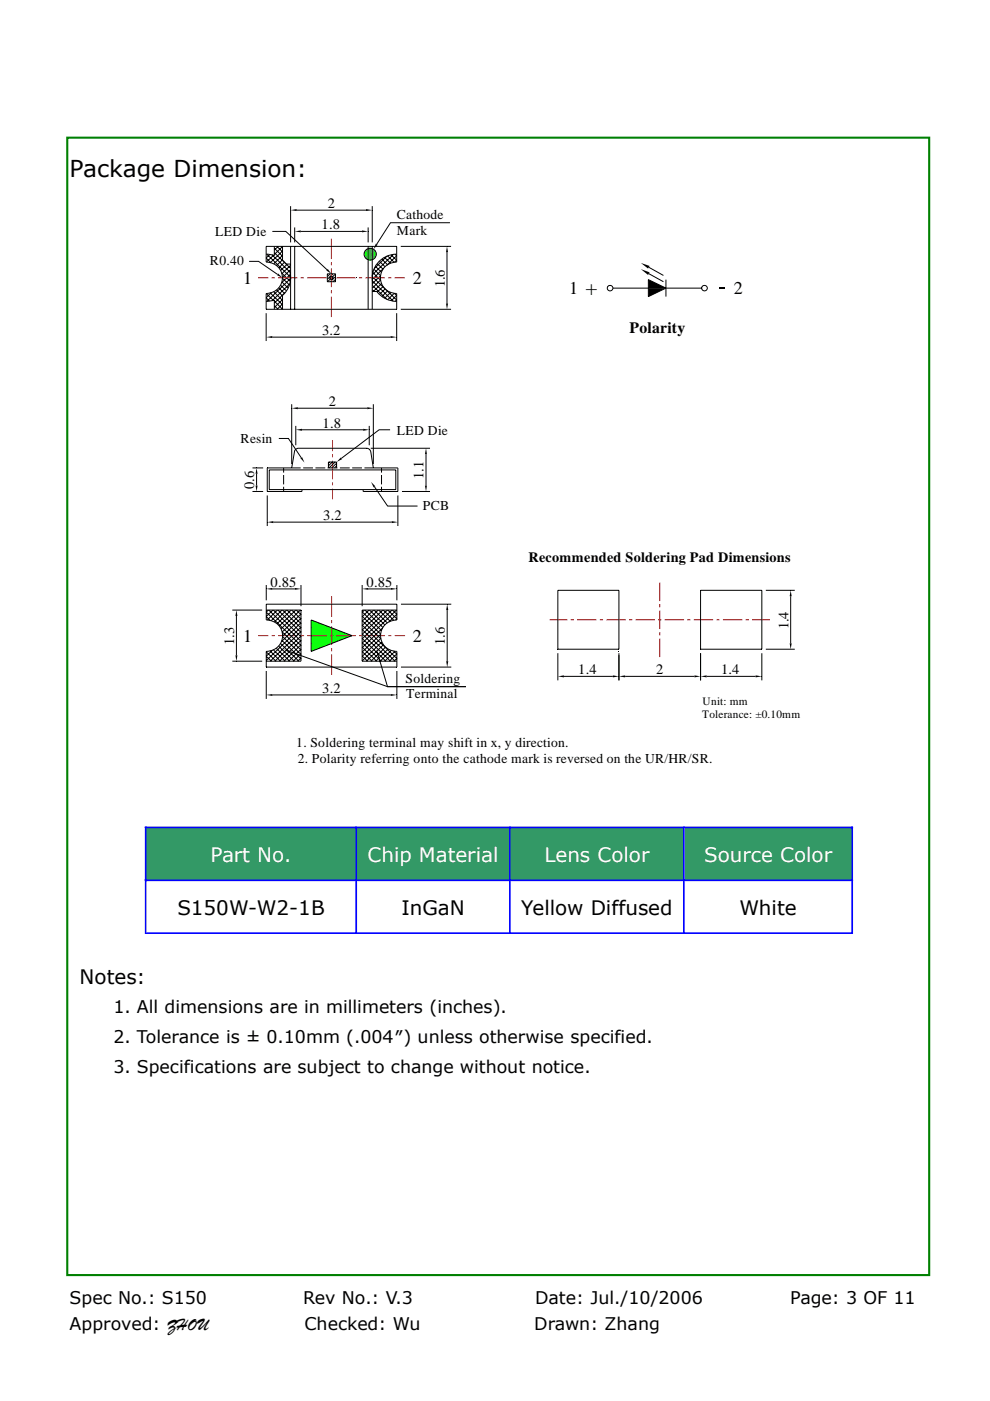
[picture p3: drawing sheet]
<svg xmlns="http://www.w3.org/2000/svg" width="210mm" height="297mm" viewBox="0 0 210 297" stroke-linecap="round" stroke-linejoin="round" font-family="sans-serif">
<path d="M14.3 29.2h182.8v241.1h-182.8z" fill="none" stroke="#008000" stroke-width=".44"/>
<g fill="none" stroke="#000" stroke-width=".21">
<path d="M60.2 99.2v1M78.6 95h12.6M80.9 99.2v1M90.4 96.3v6.7M56.7 105.1v6.4M58 110.7h25.1M60.2 100.7v2M60.2 103.2v1M80.9 100.7v2M80.9 103.2v1M84.4 105.1v6.4M85.3 104.2h5.9"/>
<path d="M56.5 124v3.3M57.8 124.9h4.7M63.8 124v4.5M76.8 124v4.5M78.1 124.9h4.8M84.2 124v3.3"/>
</g>
<path d="M90.4 95l.2 1.3h-.5zM56.7 110.7l1.3-.2v.4zM83.1 110.5l1.3 .2-1.3 .2zM90.1 103h.5l-.2 1.2zM56.5 124.9l1.3-.2v.4zM62.5 124.7l1.3 .2-1.3 .2zM76.8 124.9l1.3-.2v.4zM82.9 124.7l1.3 .2-1.3 .2z" fill="#000"/>
<g fill="#0f0">
<path d="M66 131.4l4.3 1.7h-4.3z"/>
<path d="M66 133.1l4.3 1.7h-4.3z"/>
<path d="M66 133.1h4.3v1.7z"/>
<path d="M70.3 133.1l4.4 1.7h-4.4z"/>
</g>
<path d="M66 134.8h8.7" fill="none" stroke="#0f0" stroke-width=".21"/>
<g fill="#0f0">
<path d="M66 134.8l4.3 1.6h-4.3z"/>
<path d="M66 134.8h4.3v1.6z"/>
<path d="M70.3 134.8h4.4l-4.4 1.6z"/>
<path d="M66 136.4h4.3l-4.3 1.7z"/>
</g>
<g fill="none" stroke="#f00" stroke-width=".21">
<path d="M54.7 58.9h2.2M57.6 58.9h.7M59 58.9h4.1M63.8 58.9h.7M65.2 58.9h4.1M70 58.9h.7M70.3 50.6v4.3M70.3 55.6v.7M70.3 56.9v4M71.3 58.9h4.1M76.1 58.9h.7M77.5 58.9h4.1"/>
<path d="M82.3 58.9h.7M83.7 58.9h2.2M70.3 61.6v.6M70.3 62.9v4.3M70.5 93.4v2.3M70.5 96.3v.7M70.5 97.6v4M70.5 102.3v.6M70.5 103.6v2.3M54.7 134.8h2.2M57.6 134.8h.7M59 134.8h4.1"/>
<path d="M63.8 134.8h.7M65.2 134.8h4.1M70 134.8h.7M70.3 126.4v4.4M70.3 131.5v.6M70.3 132.8v4M70.3 137.4v.7M70.3 138.7v4.4M71.4 134.8h4.1M76.2 134.8h.7M77.5 134.8h4.2M82.4 134.8h.6"/>
<path d="M83.7 134.8h2.2"/>
</g>
<g fill="none" stroke="#000" stroke-width=".21">
<path d="M52.8 55.4h2l4 2.8M56.5 55.6v-3.4h27.6v3.4M56.5 54.7l1 1M56.6 53.9l5 4.9M57.2 54l-.7 .7M57.7 54l3.8 3.7M58 54.1l-1.5 1.5M58.2 53.6l2.5 2.4M58.2 52.6l1.7 1.7M58.7 52.2l1.2 1.2M59 52.2l-.8 .8M59.7 52.2l.2 .2"/>
<path d="M59.8 57.9l1.8 1.8M59.8 59.8l1.3 1.3M59.9 59l1.5 1.4M59.9 52.3l-1.7 1.7M59.9 53.2l-2.5 2.5M59.9 54.2l-1.8 1.7M59.9 55.1l-1.3 1.2M60.3 55.6l-1.2 1.2M60.7 56l.9 .9M60.9 56l-1.4 1.3M61.6 58.1l-1.9 1.8M61.6 56.2l-1.8 1.8"/>
<path d="M61.6 57.2l-1.7 1.6M61.6 59l-5 4.9M61.6 43.7v7.7M61.6 52.2v13.4M62.5 48.2v3.2M62.5 52.2v13.4M62.9 44.6h14.7M63.8 49.1h13M69.4 58.1h1.8v1.6h-1.8zM69.4 58.1h.1M70 58.1l-.6 .6M70.1 59.2l-.6 .5"/>
<path d="M70.6 58.1l-1.2 1.1M71.2 58.1l-.7 .6M71.2 58.7l-1.2 1M71.2 59.2l-.6 .5M78.1 48.2v3.2M79 43.7v7.7M79 58.6l5.1 5M79 59.6l4.4 4.2M79.1 57.8l1.6 1.6-1.7 1.7M79.3 57.1l1.4 1.3M79.6 56.5l1.3 1.2M80 55.9l1.2 1.2"/>
<path d="M80.5 55.4l1.2 1.2M80.7 58.5l-1.6 1.5M81 54.9l1.2 1.2M81.4 56.9l-2.4 2.3M81.5 54.6l1.3 1.2M82.1 54.3l-2.7 2.7M82.2 54.3l1.4 1.3M82.9 54l1.2 1.2M83.5 53.9l-4.5 4.4M83.8 53.9l.3 .3-2.1 2.1M84.1 55.1l-.4 .5M85 52.2h10.7"/>
<path d="M94.8 53.5v10.8M95.4 47.2h-12.6l-2.9 4.6M56.5 66.4v5.9M56.5 63.1l.7 .7M57.3 62.1l2.6 2.5M57.6 62.1l-1.1 1M57.8 71.5h25M58 61.8l1.9 1.9M58.2 64.8l.8 .8M58.2 63.9l1.7 1.7M58.6 61.5l1.3 1.2M59.1 61l1.2 1.2"/>
<path d="M59.5 60.5l1.3 1.2M59.9 63.5l-1.7 1.7M59.9 64.5l-1.1 1.1M59.9 65.4l-.2 .2M60.5 62l-2.3 2.3M61.5 60.2l-3.8 3.5M79 60.2h.1M79 61.4l.4 .4M79 60.5l3 3M80.9 60.1l-1.7 1.7M81.3 60.7l-1.3 1.2M81.7 61.3l-1.2 1.1"/>
<path d="M82.2 61.7l-1.2 1.2M82.9 62l-1.3 1.2M84.1 62.2v3.4h-27.6v-3.4l1.5 1.5M84.1 62.7l-.5-.5-1.4 1.3M84.1 62.6l-1.1 1.2M84.1 63.6l-.3 .3M84.1 66.4v5.9M85 65.6h10.7M56.7 99.2h7.1M64.3 99.2h2.1M66.9 99.2h2.1M69.5 99.2h2.1"/>
<path d="M72.1 99.2h2.1M74.7 99.2h2.1M77.3 99.2h7.1M64.1 103.8v.4M77 103.8v.4M56.5 131.4a3.3 3.3 0 0 1 3.4 3.4 3.3 3.3 0 0 1-3.4 3.3M61.4 138.1l20.8 7.5h16.6h-16.6l-2-6.7M66 131.4l8.7 3.4-8.7 3.3zM84.2 131.4a3.3 3.3 0 0 0-3.5 3.4 3.3 3.3 0 0 0 3.5 3.3M84.2 129.3h-7.4v10.9h7.4M56.5 142.3v5.9M57.8 147.3h25.1"/>
<path d="M84.2 142.3v5.9"/>
<circle cx="70.3" cy="58.9" r=".34"/>
</g>
<g fill="#000">
<path d="M59 58l.9 .9-1.2-.6zM61.6 44.6l1.3-.3v.4zM62.5 49.1l1.3-.2v.4zM70 58.8l.3 .1zM70 58.9h.3zM70 58.9l.3 .1zM70 58.8h.3zM70 59h.3zM70 59l.3 .1zM70 58.7l.3 .1zM70 59.1h.3zM70 58.7h.3z"/>
<path d="M70 59.1l.3 .1zM70.1 58.6l.2 .1zM70.1 59.2h.2zM70.1 58.6h.2zM70.2 58.6h.1zM70.2 59.2h.1zM70.3 58.6h.1zM70.3 58.6h.2zM70.3 58.6l.2 .1zM70.3 58.7h.3zM70.3 58.7l.3 .1zM70.3 58.8h.3z"/>
<path d="M70.3 58.8h.4zM70.3 58.8l.4 .1zM70.3 58.9h.4zM70.3 58.9l.3 .1zM70.3 59h.3zM70.3 59l.3 .1zM70.3 59.1h.3zM70.3 59.1h.2zM70.3 59.1l.2 .1zM70.3 59.2h.2zM70.3 59.2h.1zM76.8 48.9l1.3 .2-1.3 .2z"/>
<path d="M77.6 44.3l1.4 .3-1.4 .1zM79.7 51.7l.4 .2-.9 1zM94.8 52.2l.2 1.3h-.4zM56.5 71.5l1.3-.3v.5zM82.8 71.2l1.3 .3-1.3 .2zM94.6 64.3h.4l-.2 1.3zM60.1 137.7l1.3 .2-.1 .4zM79.8 137.7l.6 1.1-.4 .2zM56.5 147.3l1.3-.1v.4zM82.9 147.2l1.3 .1-1.3 .3z"/>
</g>
<g fill="#0f0">
<path d="M78.4 52.6h.2z"/>
<path d="M78.3 52.6h.4z"/>
<path d="M78.4 52.6h.3z"/>
<path d="M78.3 52.7h.5z"/>
<path d="M78.3 52.6l.5 .1z"/>
<path d="M78.1 52.7h.8z"/>
<path d="M78.3 52.7h.6z"/>
<path d="M78.1 52.7h.9z"/>
<path d="M78 52.7h1z"/>
<path d="M77.9 52.8h1.2z"/>
<path d="M78 52.7l1.1 .1z"/>
<path d="M77.8 52.8h1.4z"/>
<path d="M77.9 52.8h1.3z"/>
<path d="M77.8 52.9h1.5z"/>
<path d="M77.8 52.8l1.5 .1z"/>
<path d="M77.7 52.9h1.6z"/>
<path d="M77.6 53h1.8z"/>
<path d="M77.7 52.9l1.7 .1z"/>
<path d="M77.6 53h1.9z"/>
</g>
<path d="M77.5 53.1h2" fill="none" stroke="#0f0" stroke-width=".21"/>
<path d="M77.6 53l1.9 .1z" fill="#0f0"/>
<g fill="none" stroke="#0f0" stroke-width=".21">
<path d="M77.2 53.8h2.6M77.2 53.9h2.6M77.2 54h2.6M77.2 53.7h2.6M77.2 54.1h2.6M77.3 53.6h2.5M77.3 54.2h2.5M77.3 53.5h2.5M77.3 54.3h2.5M77.3 53.4h2.4M77.3 54.3h2.4M77.3 54.4h2.4"/>
<path d="M77.4 53.3h2.3M77.4 54.5h2.3M77.4 53.2h2.2M77.4 54.6h2.2M77.5 53.1h2.1M77.5 54.6h2.1"/>
</g>
<path d="M77.5 54.7l2 .1z" fill="#0f0"/>
<path d="M77.5 54.7h2" fill="none" stroke="#0f0" stroke-width=".21"/>
<g fill="#0f0">
<path d="M77.6 54.8h1.8z"/>
<path d="M77.6 54.8h1.9z"/>
<path d="M77.6 54.8l1.7 .1z"/>
<path d="M77.7 54.9h1.6z"/>
<path d="M77.8 54.9l1.4 .1z"/>
<path d="M77.8 54.9h1.5z"/>
<path d="M77.8 55h1.3z"/>
<path d="M77.8 55h1.4z"/>
<path d="M77.9 55h1.1z"/>
<path d="M77.9 55h1.2z"/>
<path d="M78 55l1 .1z"/>
<path d="M78 55h1z"/>
<path d="M78.1 55.1h.8z"/>
<path d="M78.1 55.1h.9z"/>
<path d="M78.1 55.1h.7z"/>
<path d="M78.3 55.1h.4z"/>
<path d="M78.3 55.1h.5z"/>
<path d="M78.3 55.1h.3z"/>
<path d="M78.4 55.1h.2z"/>
</g>
<g fill="none" stroke="#000" stroke-width=".21">
<path d="M56.5 55.6a3.3 3.3 0 0 1 3.4 3.3 3.3 3.3 0 0 1-3.4 3.3M57.8 49.1h2.8l8.8 8.1M58.2 52.2v2l-1.7-.3M59.9 52.2v3l.8 .8h.9M61.6 57.7h-.1a4.9 4.9 0 0 1-1.6 4.9v3M78.1 52.2v13.4M79 52.2v13.4M84.1 55.6a3.3 3.3 0 0 0-3.4 3.3 3.3 3.3 0 0 0 3.4 3.3M84.1 53.9a5 5 0 0 0-5 6.3h-.1M137.5 59.3l3.7 1.8-3.7 1.8zM137.6 58l3.1 1.7M137.6 56.7l3.1 1.7"/>
<path d="M141.2 59.3v3.6M56.5 63.9l1.7-.3v2M79 61.8h.9a5.3 5.3 0 0 0 4.2 2.1M130 61.1h7.5M141.2 61.1h7.6M53.6 99.2h2.2M56.7 99.2v5h7.4M57.1 99.6h26.8v4.2h-26.8zM59.1 93h2.1l2.7 4M61.9 99.2l.6-3.6 .2-.4 .4-.1 14.7-.1a.93 .93 0 0 1 .8 .7l.6 3.5M61.9 85.7v12.7M62.7 90.3v4.1"/>
<path d="M63.2 86.6h14.7M64.1 91.1h12.9M69.7 99.2v-1.2h1.7v1.2M69.9 98l-.2 .2M70.5 98l-.8 .8M71.1 98l-1.3 1.2M71.4 98.2l-1 1M71.4 98.8l-.4 .4M78.3 90.3v4.1M79.2 85.7v12.7M82.7 91.1h-2.3l-8 6.1M84.4 99.2v5h-7.4"/>
<path d="M53.6 104.2h2.2M54.4 100.5v2.5M79.4 103.2l2.8 4.1h6.4M49.3 129.3h6.3M50.1 130.6v8.3M56.5 129.8l7.3 7.1M56.5 131.4v-3.3h27.7v3.3M56.5 138.2l2 2M56.5 129.3h7.3v10.9h-7.3M56.5 138.1v3.3h27.7v-3.3M56.6 138.1l-.1 .1M56.9 129.3l-.4 .5"/>
<path d="M57 129.3l6.8 6.7M57.3 138l2.2 2.2M57.8 137.9l-1.3 1.2 1.1 1.1M57.9 129.3l-1.4 1.4 .8 .9M58 129.3l5.8 5.7M58 137.8l2.5 2.4M58.6 137.4l2.8 2.8M58.8 129.3l-2.1 2.1M58.9 129.3l4.9 4.8M59.1 137l3.3 3.2M59.5 136.4l3.9 3.8M59.8 135.8l4 3.9"/>
<path d="M59.8 129.3l-2.3 2.3M59.8 134l4 3.8M59.9 129.3l3.9 3.8M59.9 135l3.9 3.7M60.8 129.3l-2.6 2.6M60.9 129.3l2.9 2.9M61.8 129.3l-3 2.9M61.9 129.3l1.9 2M62.7 129.3l-3.5 3.4M62.8 129.3l1 1M63.7 129.3l-4.1 4M63.8 129.3v.1"/>
<path d="M63.8 133l-7.3 7.1M63.8 133.9l-6.5 6.3M63.8 130.2l-4 3.8M63.8 131.1l-3.9 3.8M63.8 132l-4.1 4M63.8 134.9l-5.5 5.3M63.8 135.8l-4.5 4.4M63.8 136.7l-3.6 3.5M63.8 137.6l-2.6 2.6M63.8 138.6l-1.6 1.6M63.8 139.5l-.7 .7M76.8 134.4l6 5.8"/>
<path d="M76.8 133.5l7 6.7M76.8 132.5l7.4 7.1-.7 .6M76.8 139.1l1.2 1.1M76.8 138.2l2.1 2M76.8 137.2l3.1 3M76.8 136.3l4.1 3.9M76.8 135.4l5.1 4.8M76.8 131.6l4 3.8M76.8 130.7l3.9 3.7M76.8 129.7l4.1 4M77.3 129.3l-.5 .5M77.4 129.3l3.8 3.7"/>
<path d="M78.3 129.3l-1.5 1.5M78.4 129.3l3.2 3.2M79.2 129.3l-2.4 2.4M79.3 129.3l2.9 2.8M80.2 129.3l-3.4 3.3M80.3 129.3l2.5 2.4M80.7 134.5l-3.9 3.7M80.8 135.4l-4 3.8M81 136.1l-4.2 4M81.2 133.1l-4.4 4.2M81.2 129.3l-4.4 4.3M81.3 129.3l2.2 2.2"/>
<path d="M81.3 136.7l-3.6 3.5M81.8 137.2l-3.1 3M82.2 129.3l-5.4 5.2M82.3 129.3l1.9 1.9M82.3 137.6l-2.6 2.6M83 137.9l-2.4 2.3M83.1 129.3l-6.3 6.1M83.2 129.3l1 1M83.5 138l.7 .6-1.6 1.6M83.8 138.1l-2.2 2.1M84.1 129.3l-7.3 7.1M84.2 130.2l-1.7 1.7"/>
<path d="M84.2 131.2l-.3 .3M85 128.1h10.7M94.8 129.3v10.9M118.3 125.2h13v12.4h-13zM118.3 138.5v5.8M131.3 138.5v5.8M148.6 125.2h13v12.4h-13zM148.6 138.5v5.8M161.6 138.5v5.8M162.4 137.6h6.2M162.4 125.2h6.2M167.7 126.4v10"/>
<path d="M49.3 140.2h6.3M56.5 140.1l.1 .1M76.8 140l.2 .2M85 141.4h10.7M119.6 143.4h10.4M132.6 143.4h14.7M149.9 143.4h10.4"/>
<circle cx="78.5" cy="53.9" r="1.28"/>
<circle cx="129.4" cy="61.1" r=".6"/>
<circle cx="149.4" cy="61.1" r=".59"/>
</g>
<g fill="#000">
<path d="M69.5 57l.8 1.1-1.1-.8zM135.9 57.1l1.9 .6-.3 .6zM135.9 55.8l1.9 .6-.3 .5zM137.5 59.3l3.7 1.8h-3.7zM137.5 61.1h3.7l-3.7 1.8zM61.9 86.6l1.3-.3v.5zM62.7 91.1l1.4-.2v.4zM63.7 97.1l.4-.2 .5 1.2zM72.3 97l.3 .3-1.2 .7zM77 90.9l1.3 .2-1.3 .2zM77.9 86.3l1.3 .3-1.3 .2zM54.2 103h.4l-.2 1.2z"/>
<path d="M54.4 99.2l.2 1.3h-.4zM78.7 102.2l.9 .9-.4 .2zM50.1 129.3l.3 1.3h-.5zM49.9 138.9h.5l-.3 1.3zM94.8 128.1l.3 1.2h-.5zM167.5 136.4h.4l-.2 1.2zM167.7 125.2l.2 1.2h-.4zM94.6 140.2h.5l-.3 1.2zM118.3 143.4l1.3-.2v.4zM130 143.2l1.3 .2-1.3 .2zM131.3 143.4l1.3-.2v.4zM147.3 143.2l1.3 .2-1.3 .2z"/>
<path d="M148.6 143.4l1.3-.2v.4zM160.3 143.2l1.3 .2-1.3 .2z"/>
</g>
<path d="M152.5 60.9h1.2v.3h-1.2z" fill="#000"/>
<g fill="none" stroke="#f00" stroke-width=".21">
<path d="M116.6 131.4h3.8M121.1 131.4h.6M122.4 131.4h4.1M127.2 131.4h.7M128.6 131.4h4.1M133.4 131.4h.7M134.8 131.4h4.1M139.6 131.4h.7M139.9 123.5v3.9M139.9 128.1v.7M139.9 129.4v4M139.9 134v.7"/>
<path d="M139.9 135.4v3.9M141 131.4h4.1M145.8 131.4h.7M147.2 131.4h4.1M152 131.4h.6M153.3 131.4h4.2M158.1 131.4h.7M159.5 131.4h3.8"/>
</g>
<g fill="#396">
<path d="M31 175.6h44.4v10.9h-44.4z"/>
<path d="M75.7 175.6h32.3v10.9h-32.3z"/>
<path d="M108.3 175.6h36.6v10.9h-36.6z"/>
<path d="M145.2 175.6h35.4v10.9h-35.4z"/>
</g>
<path d="M30.7 175.4h150.2M30.9 175.3v22.4M75.6 175.3v22.4M108.1 175.3v22.4M145 175.3v22.4M180.8 175.3v22.4M30.7 186.6h150.2M30.7 197.8h150.2" fill="none" stroke="#00f" stroke-width=".34"/>
<g fill="#fff">
<path d="M13.7 7.6h61v20.8h-61z"/>
<path d="M13.2 284.2h182.1v5.4h-182.1z"/>
</g>
<text font-size="4.9" x="14.8" y="37.5">Package Dimension:</text>
<text font-size="4.5" x="124.2" y="62.4">+</text>
<g font-size="4.2" fill="#fff">
<text x="44.6" y="182.7">Part No.</text>
<text x="78" y="182.7">Chip Material</text>
<text x="115.5" y="182.7">Lens Color</text>
<text x="149.3" y="182.7">Source Color</text>
</g>
<g font-size="4.2">
<text x="37.6" y="193.9">S150W-W2-1B</text>
<text x="85.1" y="193.9">InGaN</text>
<text x="110.6" y="193.9">Yellow Diffused</text>
<text x="156.8" y="193.9">White</text>
<text x="16.9" y="208.6">Notes:</text>
</g>
<g font-size="3.8">
<text x="51.5" y="60.2">1</text>
<text x="87.5" y="60.2">2</text>
<text x="120.8" y="62.3">1</text>
<text x="155.6" y="62.3">2</text>
<text x="51.6" y="136.1">1</text>
<text x="87.6" y="136.1">2</text>
</g>
<g font-size="3.7">
<text x="24.1" y="214.8">1. All dimensions are in millimeters (inches).</text>
<text x="24.1" y="221.1">2. Tolerance is ± 0.10mm (.004″) unless otherwise specified.</text>
<text x="24.1" y="227.5">3. Specifications are subject to change without notice.</text>
<text x="14.8" y="276.4">Spec No.: S150</text>
<text x="64.3" y="276.4">Rev No.: V.3</text>
<text x="113.5" y="276.4">Date: Jul./10/2006</text>
<text x="167.6" y="276.4">Page: 3 OF 11</text>
<text x="14.8" y="282">Approved: ZHOU</text>
<text x="64.6" y="282">Checked: Wu</text>
<text x="113.3" y="282">Drawn: Zhang</text>
</g>
<text font-size="3.3" x="133.5" y="70.5">Polarity</text>
<g font-size="3.1">
<text x="69.5" y="44.1">2</text>
<text x="68.2" y="48.6">1.8</text>
<text x="94.3" y="60.9" transform="rotate(-90 94.3 60.9)">1.6</text>
<text x="68.3" y="71">3.2</text>
<text x="69.8" y="86.1">2</text>
<text x="68.4" y="90.7">1.8</text>
<text x="89.9" y="101.5" transform="rotate(-90 89.9 101.5)">1.1</text>
<text x="53.9" y="103.7" transform="rotate(-90 53.9 103.7)">0.6</text>
<text x="68.5" y="110.2">3.2</text>
<text x="57.4" y="124.4">0.85</text>
<text x="77.7" y="124.4">0.85</text>
<text x="49.7" y="136.8" transform="rotate(-90 49.7 136.8)">1.3</text>
<text x="94.4" y="136.8" transform="rotate(-90 94.4 136.8)">1.6</text>
<text x="167.2" y="133.5" transform="rotate(-90 167.2 133.5)">1.4</text>
<text x="122.7" y="143">1.4</text>
<text x="139.2" y="143">2</text>
<text x="153" y="143">1.4</text>
<text x="68.3" y="146.9">3.2</text>
</g>
<text font-size="3" x="112.1" y="119.1">Recommended Soldering Pad Dimensions</text>
<g font-size="2.9">
<text x="84.1" y="46.5">Cathode</text>
<text x="45.7" y="50.1">LED Die</text>
<text x="84.2" y="49.8">Mark</text>
<text x="44.5" y="56.3">R0.40</text>
<text x="51" y="93.9">Resin</text>
<text x="84.2" y="92.2">LED Die</text>
<text x="89.7" y="108.2">PCB</text>
<text x="86" y="144.8">Soldering</text>
<text x="86.1" y="148.1">Terminal</text>
<text x="62.8" y="158.4">1. Soldering terminal may shift in x, y direction.</text>
<text x="63.1" y="161.7">2. Polarity referring onto the cathode mark is reversed on the UR/HR/SR.</text>
</g>
<g font-size="2.4">
<text x="149" y="149.4">Unit: mm</text>
<text x="148.9" y="152.2">Tolerance: ±0.10mm</text>
</g>
</svg>
